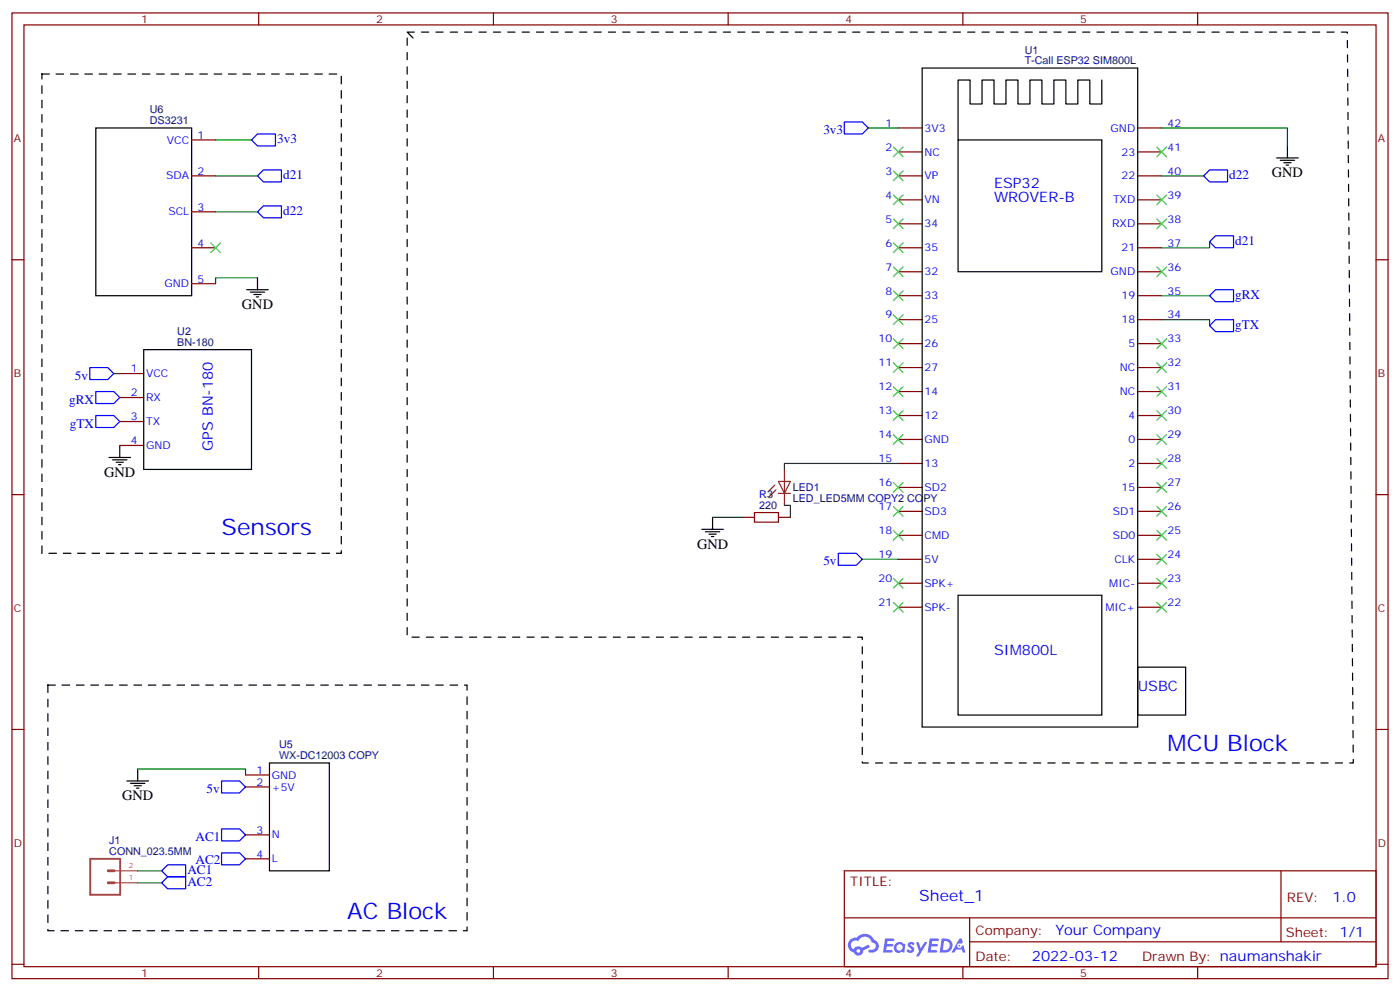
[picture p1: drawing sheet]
<svg xmlns="http://www.w3.org/2000/svg" width="412mm" height="292mm" viewBox="0 0 412 292" stroke-linecap="round" stroke-linejoin="round" font-family="sans-serif">
<g fill="none" stroke="#870000" stroke-width=".35">
<path d="M3.5 3.8h405.4v284.3h-405.4zM7.1 7.3h398.2v277.3h-398.2zM76.2 3.8v3.5M145.3 3.8v3.5M214.5 3.8v3.5M283.6 3.8v3.5M352.8 3.8v3.5M3.5 76.5h3.6M405.3 76.5h3.6M3.5 145.6h3.6M405.3 145.6h3.6M3.5 214.8h3.6"/>
<path d="M405.3 214.8h3.6M248.7 256.4h156.6v28.2h-156.6zM377.3 256.4v20.9M248.7 270.2h156.5M285.6 277.3h119.6M285.6 270.2v14.2M3.5 283.9h3.6M76.2 284.6v3.5M145.3 284.6v3.5M214.5 284.6v3.5M283.6 284.6v3.5M352.8 284.6v3.5"/>
<path d="M405.3 283.9h3.6"/>
</g>
<g fill="#5487ff">
<path d="M267.7 277.6a1.22 1.22 0 0 1 1.7 .2l-.4 .6a.47 .47 0 0 0-.3-.4 .47 .47 0 0 0-.5 .2l.1 .2a1.14 1.14 0 0 1 .8 1.8 1.14 1.14 0 0 1-1.9 0l-.2-.2 .5-.6 .7 .5a.29 .29 0 0 0 .3-.3 .29 .29 0 0 0-.2-.3 1.04 1.04 0 0 1-.6-1.7z"/>
<path d="M260.7 276.3h2.4l.3 .2-.2 .5-1.8 .1-.1 .8h1.5l.3 .4-.3 .4h-1.6l-.2 1.1h1.7l.2 .3-.2 .3-2.6 .1z"/>
<path d="M273.8 276.3h2.4l.3 .2-.1 .5-1.8 .1-.2 .8h1.6l.3 .4-.4 .4h-1.6l-.1 1.1h1.7l.2 .3-.2 .3-2.6 .1z"/>
<path d="M282.6 276.3h.7l.3 1.3-.6 .3a.69 .69 0 0 0-1 .3 .69 .69 0 0 0 .4 .9 .69 .69 0 0 0 .9-.6l.5-.2 .6 2.2h-.8l-.2-.9h-1.8l-.5 .9h-.8z"/>
<path d="M269.8 277.4h.8l.6 1.8 1.1-1.8h.9l-2.6 4.2h-.8l.9-1.5z"/>
<path d="M277.4 276.3l-.6 4.2h1.3a2.11 2.11 0 0 0 2.5-2.1 2.11 2.11 0 0 0-2.5-2.1zM278.1 277.1a1.39 1.39 0 0 1 1.7 1.4 1.39 1.39 0 0 1-1.8 1.3h-.3z"/>
<path d="M263.7 277.9a1.54 1.54 0 0 0-.1 2.2 1.54 1.54 0 0 0 2.2 .1l.6 .3 .3-2.3-.2-.3h-.4a1.49 1.49 0 0 0-2.4 0zM264 278.9a.94 .94 0 0 1 1.8 0 .94 .94 0 0 1-1.8 0z"/>
<path d="M250.4 276.7a2.18 2.18 0 0 0 1.1 3.7 1.44 1.44 0 0 0 1.6 .9 1.44 1.44 0 0 0 1.2-1.4l2-1.1-.5-.7-1.9 1a1.47 1.47 0 0 0-2.4 .4 1.39 1.39 0 0 1-.7-1.9 1.39 1.39 0 0 1 2-.5 2.12 2.12 0 0 1 2.2-1.3 2.12 2.12 0 0 1 1.9 1.7 1.14 1.14 0 0 1 1.1 1.4 1.14 1.14 0 0 1-1.7 .7 .43 .43 0 0 0-.5 .4 .43 .43 0 0 0 .4 .5 1.98 1.98 0 0 0 2.5-1.2 1.98 1.98 0 0 0-1.2-2.6 3.1 3.1 0 0 0-5.3-.6l-.9 .1zM252.3 280a.55 .55 0 0 1 1.1 0 .55 .55 0 0 1-1.1 0z"/>
<circle cx="282.6" cy="278.4" r=".26"/>
</g>
<g fill="none" stroke="#00f" stroke-width=".35">
<path d="M248.7 35.9h5.3l1.8 1.8-1.8 1.7h-5.3zM74.1 41.2l1.7-1.8h5.3v3.6h-5.3zM75.8 51.8l1.8-1.8h5.3v3.6h-5.3zM354.5 51.8l1.8-1.8h5.3v3.6h-5.3zM75.8 62.4l1.8-1.8h5.3v3.5h-5.3zM358.1 69.4h5.3v3.6h-5.3l-1.8-1.8zM358.1 94.1h5.3v3.5h-5.3l-1.8-1.7zM358.1 85.3h5.3v3.5h-5.3l-1.8-1.7zM26.5 108.2h5.2l1.8 1.8-1.8 1.8h-5.2zM28.2 115.3h5.3l1.8 1.8-1.8 1.7h-5.3zM28.2 122.3h5.3l1.8 1.8-1.8 1.8h-5.3zM246.9 162.9h5.3l1.8 1.8-1.8 1.7h-5.3z"/>
<path d="M65.3 229.9h5.3l1.7 1.8-1.7 1.8h-5.3zM47.6 256.4l1.8-1.8h5.3v3.6h-5.3zM47.6 259.9l1.8-1.7h5.3v3.5h-5.3zM65.3 244.1h5.3l1.7 1.7-1.7 1.8h-5.3zM65.3 251.1h5.3l1.7 1.8-1.7 1.7h-5.3z"/>
</g>
<g fill="none" stroke="#870000" stroke-width=".35">
<path d="M264.6 37.7h7M335.1 37.7h7.1M56.4 51.8h7.1M56.4 41.2h7.1M264.6 44.7h7M264.6 51.8h7M264.6 58.8h7M335.1 44.7h7.1M335.1 51.8h7.1M335.1 58.8h7.1M56.4 73h7.1M56.4 62.4h7.1"/>
<path d="M264.6 65.9h7M264.6 73h7M335.1 65.9h7.1M335.1 73h7.1M56.4 83.5h7.1M264.6 80h7M264.6 87.1h7M264.6 94.1h7M335.1 80h7.1M335.1 87.1h7.1M335.1 94.1h7.1M35.3 110h7"/>
<path d="M35.3 117.1h7M264.6 101.2h7M264.6 108.2h7M264.6 115.3h7M335.1 101.2h7.1M335.1 108.2h7.1M335.1 115.3h7.1M35.3 124.1h7M35.3 131.2h7M264.6 122.3h7M264.6 129.4h7M264.6 136.5h7"/>
<path d="M335.1 122.3h7.1M335.1 129.4h7.1M335.1 136.5h7.1M218.7 152.3h3.5M229.3 152.3h3.5M264.6 143.5h7M264.6 150.6h7M264.6 157.6h7M335.1 143.5h7.1M335.1 150.6h7.1M335.1 157.6h7.1M264.6 164.7h7"/>
<path d="M264.6 171.7h7M264.6 178.8h7M335.1 164.7h7.1M335.1 171.7h7.1M335.1 178.8h7.1M72.3 231.7h7.1M72.3 228.2h7.1M72.3 252.9h7.1M72.3 245.8h7.1"/>
</g>
<g fill="none" stroke="#000" stroke-width=".35">
<path d="M28.2 37.7h28.2v49.4h-28.2zM271.6 20h63.5v194.1h-63.5zM324.6 23.6v7h-3.6v-7h-3.5v7h-3.5v-7h-3.6v7h-3.5v-7h-3.5v7h-3.5v-7h-3.6v7h-3.5v-7h-3.5v7h-3.5v-7h-3.6v17.6M282.2 41.2h42.4v38.8h-42.4zM376.1 46.5h6.3M377.1 47.2h4.3M378.2 47.9h2.1M378.9 48.6h.7M379.2 43v3.5M72.7 85.3h6.3M73.7 86h4.3M74.8 86.7h2.1"/>
<path d="M75.5 87.4h.7M75.8 81.8v3.5M42.3 102.9h31.8v35.3h-31.8zM32.1 134.7h6.4M33.2 135.4h4.2M34.2 136.1h2.1M34.9 136.8h.7M35.3 131.2v3.5M206.7 155.9h6.4M207.8 156.6h4.2M208.8 157.3h2.2M209.5 158h.8"/>
<path d="M209.9 152.3v3.6M282.2 175.3h42.4v35.2h-42.4zM335.1 196.4h14.1v14.1h-14.1zM37.4 229.9h6.3M38.5 230.6h4.2M39.5 231.4h2.1M40.2 232.1h.7M40.6 226.4v3.5M79.4 224.6h17.6v31.8h-17.6z"/>
</g>
<g fill="none" stroke="#008700" stroke-width=".35">
<path d="M255.8 37.7h8.8M342.2 37.7h37v5.3M63.5 51.8h12.3M63.5 41.2h10.6M342.2 51.8h12.3M63.5 62.4h12.3M356.3 71.2v1.8h-14.1M75.8 81.8h-12.3v1.7M342.2 94.1h14.1v1.8M342.2 87.1h14.1M33.5 110h1.8M264.6 136.5h-33.5v1.7"/>
<path d="M209.9 152.3h8.8M231.1 148.8h1.7v3.5M254 164.7h10.6M40.6 226.4h31.7v1.8M40.6 259.9h7M40.6 256.4h7"/>
</g>
<path d="M26.6 252.9h8.8v10.6h-8.8z" fill="none" stroke="#a64a4a" stroke-width=".56"/>
<path d="M31.9 256.4h1.7M31.9 259.9h1.7" fill="none" stroke="#a64a4a" stroke-width=".85"/>
<path d="M33.6 259.9h7M33.6 256.4h7" fill="none" stroke="#a64a4a" stroke-width=".35"/>
<path d="M231.1 138.2v10.6M228.2 142.8l-1.7 1.8M228.6 144.2l-2.1 2.1M229.3 141.7h3.5l-1.7 3.6zM229.3 145.3h3.5" fill="none" stroke="#8c2424" stroke-width=".35"/>
<path d="M222.2 150.9h7.1v2.8h-7.1z" fill="none" stroke="#a10000" stroke-width=".35"/>
<path d="M119.9 9.5h277l1.7 215.1h-144.6v-37h-134.1v-178.1l1.8 1.7M12.3 21.8h88.2v141.1h-88.2zM14.1 201.7h123.5v72.3h-123.5z" fill="none" stroke="#000" stroke-width=".35" stroke-dasharray="2.1 2.1"/>
<g fill="none" stroke="#3c3" stroke-width=".35">
<path d="M263.2 43.3l2.8 2.8M263.2 50.4l2.8 2.8M263.2 57.4l2.8 2.9M266 43.3l-2.8 2.8M266 50.4l-2.8 2.8M266 57.4l-2.8 2.9M340.8 43.3l2.8 2.8M340.8 57.4l2.8 2.9M343.6 43.3l-2.8 2.8M343.6 57.4l-2.8 2.9M62.1 71.5l2.8 2.9M64.9 71.5l-2.8 2.9"/>
<path d="M263.2 64.5l2.8 2.8M263.2 71.5l2.8 2.9M263.2 78.6l2.8 2.8M266 64.5l-2.8 2.8M266 71.5l-2.8 2.9M266 78.6l-2.8 2.8M340.8 78.6l2.8 2.8M340.8 64.5l2.8 2.8M343.6 64.5l-2.8 2.8M343.6 78.6l-2.8 2.8M263.2 85.7l2.8 2.8M263.2 92.7l2.8 2.8"/>
<path d="M263.2 99.8l2.8 2.8M266 85.7l-2.8 2.8M266 92.7l-2.8 2.8M266 99.8l-2.8 2.8M340.8 99.8l2.8 2.8M343.6 99.8l-2.8 2.8M263.2 106.8l2.8 2.8M263.2 113.9l2.8 2.8M266 106.8l-2.8 2.8M266 113.9l-2.8 2.8M340.8 113.9l2.8 2.8M340.8 106.8l2.8 2.8"/>
<path d="M343.6 113.9l-2.8 2.8M343.6 106.8l-2.8 2.8M263.2 120.9l2.8 2.9M263.2 128l2.8 2.8M266 120.9l-2.8 2.9M266 128l-2.8 2.8M340.8 135l2.8 2.9M340.8 128l2.8 2.8M340.8 120.9l2.8 2.9M343.6 135l-2.8 2.9M343.6 128l-2.8 2.8M343.6 120.9l-2.8 2.9"/>
<path d="M263.2 142.1l2.8 2.8M263.2 149.2l2.8 2.8M263.2 156.2l2.8 2.8M266 142.1l-2.8 2.8M266 149.2l-2.8 2.8M266 156.2l-2.8 2.8M340.8 156.2l2.8 2.8M340.8 149.2l2.8 2.8M340.8 142.1l2.8 2.8M343.6 156.2l-2.8 2.8M343.6 149.2l-2.8 2.8M343.6 142.1l-2.8 2.8"/>
<path d="M263.2 170.3l2.8 2.8M263.2 177.4l2.8 2.8M266 170.3l-2.8 2.8M266 177.4l-2.8 2.8M340.8 177.4l2.8 2.8M340.8 170.3l2.8 2.8M340.8 163.3l2.8 2.8M343.6 177.4l-2.8 2.8M343.6 170.3l-2.8 2.8M343.6 163.3l-2.8 2.8"/>
</g>
<g font-size="6.7" fill="#00f">
<text x="65.3" y="157.6">Sensors</text>
<text x="344" y="221.1">MCU Block</text>
<text x="102.3" y="270.5">AC Block</text>
</g>
<text font-size="4.6" fill="#00f" x="270.8" y="265.4">Sheet_1</text>
<g font-size="4.2">
<text x="374.6" y="52.1">GND</text>
<text x="71.3" y="90.9">GND</text>
<text x="30.7" y="140.3">GND</text>
<text x="205.3" y="161.5">GND</text>
<text x="36" y="235.6">GND</text>
</g>
<g font-size="4.2" fill="#00f">
<text x="292.8" y="55.3">ESP32</text>
<text x="292.8" y="59.5">WROVER-B</text>
<text x="62.7" y="132.7" transform="rotate(-90 62.7 132.7)">GPS BN-180</text>
<text x="292.8" y="192.9">SIM800L</text>
<text x="335.1" y="203.5">USBC</text>
<text x="392.5" y="265.7">1.0</text>
<text x="310.9" y="275.2">Your Company</text>
<text x="304" y="283">2022-03-12</text>
</g>
<g font-size="3.9" fill="#00f">
<text x="242.5" y="39.4">3v3</text>
<text x="81.7" y="42.2">3v3</text>
<text x="83.4" y="52.7">d21</text>
<text x="362.1" y="52.7">d22</text>
<text x="83.4" y="63.2">d22</text>
<text x="363.9" y="72.1">d21</text>
<text x="363.8" y="87.9">gRX</text>
<text x="363.8" y="96.8">gTX</text>
<text x="22" y="111.8">5v</text>
<text x="20.4" y="118.8">gRX</text>
<text x="20.6" y="125.9">gTX</text>
<text x="242.5" y="166.4">5v</text>
<text x="60.9" y="233.5">5v</text>
<text x="57.6" y="247.5">AC1</text>
<text x="55.2" y="257.3">AC1</text>
<text x="57.6" y="254.5">AC2</text>
<text x="55.2" y="260.8">AC2</text>
</g>
<g font-size="3.9" fill="#800">
<text x="250.5" y="261">TITLE:</text>
<text x="379.1" y="265.7">REV:</text>
<text x="287.4" y="275.2">Company:</text>
<text x="378.7" y="275.8">Sheet: 1/1</text>
<text x="287.4" y="282.9">Date:</text>
<text x="336.4" y="282.9">Drawn By: naumanshakir</text>
</g>
<g font-size="3.2" fill="#800">
<text x="41.6" y="6.8">1</text>
<text x="110.8" y="6.8">2</text>
<text x="179.9" y="6.8">3</text>
<text x="249.1" y="6.8">4</text>
<text x="318.2" y="6.8">5</text>
<text x="4.1" y="41.9">A</text>
<text x="405.9" y="41.9">A</text>
<text x="4.1" y="111.1">B</text>
<text x="405.9" y="111.1">B</text>
<text x="4.1" y="180.2">C</text>
<text x="405.9" y="180.2">C</text>
<text x="4.1" y="249.3">D</text>
<text x="405.9" y="249.3">D</text>
<text x="41.6" y="287.6">1</text>
<text x="110.8" y="287.6">2</text>
<text x="179.9" y="287.6">3</text>
<text x="249.1" y="287.6">4</text>
<text x="318.2" y="287.6">5</text>
</g>
<g font-size="3.2" fill="#000080">
<text x="301.8" y="15.8">U1</text>
<text x="301.8" y="19">T-Call ESP32 SIM800L</text>
<text x="44.1" y="33.3">U6</text>
<text x="44.1" y="36.5">DS3231</text>
<text x="52.2" y="101.9">BN-180</text>
<text x="52.2" y="98.7">U2</text>
<text x="223.7" y="149.9">220</text>
<text x="223.7" y="146.6">R3</text>
<text x="233.5" y="147.8">LED_LED5MM COPY2 COPY</text>
<text x="233.5" y="144.7">LED1</text>
<text x="82.2" y="220.3">U5</text>
<text x="82.2" y="223.5">WX-DC12003 COPY</text>
<text x="32.2" y="251.8">CONN_023.5MM</text>
<text x="32.2" y="248.6">J1</text>
</g>
<g font-size="3.2" fill="#00f">
<text x="58.2" y="40.9">1</text>
<text x="260.8" y="37.3">1</text>
<text x="272.3" y="38.7">3V3</text>
<text x="327.2" y="38.7">GND</text>
<text x="344" y="37.3">42</text>
<text x="49.1" y="42.3">VCC</text>
<text x="260.8" y="44.4">2</text>
<text x="272.3" y="45.8">NC</text>
<text x="330.4" y="45.8">23</text>
<text x="344" y="44.4">41</text>
<text x="49" y="52.8">SDA</text>
<text x="58.2" y="51.4">2</text>
<text x="260.8" y="51.4">3</text>
<text x="272.3" y="52.8">VP</text>
<text x="330.4" y="52.8">22</text>
<text x="344" y="51.4">40</text>
<text x="260.8" y="58.5">4</text>
<text x="272.3" y="59.9">VN</text>
<text x="327.9" y="59.9">TXD</text>
<text x="344" y="58.5">39</text>
<text x="49.6" y="63.4">SCL</text>
<text x="58.2" y="62">3</text>
<text x="260.8" y="65.5">5</text>
<text x="344" y="65.5">38</text>
<text x="272.3" y="67">34</text>
<text x="327.6" y="67">RXD</text>
<text x="58.2" y="72.6">4</text>
<text x="260.8" y="72.6">6</text>
<text x="272.3" y="74">35</text>
<text x="330.4" y="74">21</text>
<text x="344" y="72.6">37</text>
<text x="58.2" y="83.2">5</text>
<text x="260.8" y="79.7">7</text>
<text x="272.3" y="81.1">32</text>
<text x="327.2" y="81.1">GND</text>
<text x="344" y="79.7">36</text>
<text x="48.5" y="84.6">GND</text>
<text x="260.8" y="86.7">8</text>
<text x="272.3" y="88.1">33</text>
<text x="330.4" y="88.1">19</text>
<text x="344" y="86.7">35</text>
<text x="260.8" y="93.8">9</text>
<text x="272.3" y="95.2">25</text>
<text x="330.4" y="95.2">18</text>
<text x="344" y="93.8">34</text>
<text x="258.8" y="100.8">10</text>
<text x="344" y="100.8">33</text>
<text x="258.8" y="107.9">11</text>
<text x="272.3" y="102.2">26</text>
<text x="332.4" y="102.2">5</text>
<text x="344" y="107.9">32</text>
<text x="38.6" y="109.6">1</text>
<text x="43" y="111.1">VCC</text>
<text x="272.3" y="109.3">27</text>
<text x="329.8" y="109.3">NC</text>
<text x="38.6" y="116.7">2</text>
<text x="43" y="118.1">RX</text>
<text x="258.8" y="114.9">12</text>
<text x="272.3" y="116.3">14</text>
<text x="329.8" y="116.3">NC</text>
<text x="344" y="114.9">31</text>
<text x="38.6" y="123.8">3</text>
<text x="43" y="125.2">TX</text>
<text x="258.8" y="122">13</text>
<text x="272.3" y="123.4">12</text>
<text x="332.4" y="123.4">4</text>
<text x="344" y="122">30</text>
<text x="38.6" y="130.8">4</text>
<text x="258.8" y="129">14</text>
<text x="272.3" y="130.5">GND</text>
<text x="332.4" y="130.5">0</text>
<text x="344" y="129">29</text>
<text x="43" y="132.2">GND</text>
<text x="258.8" y="136.1">15</text>
<text x="272.3" y="137.5">13</text>
<text x="332.4" y="137.5">2</text>
<text x="344" y="136.1">28</text>
<text x="258.8" y="143.2">16</text>
<text x="344" y="143.2">27</text>
<text x="272.3" y="144.6">SD2</text>
<text x="330.4" y="144.6">15</text>
<text x="258.8" y="150.2">17</text>
<text x="272.3" y="151.6">SD3</text>
<text x="327.8" y="151.6">SD1</text>
<text x="344" y="150.2">26</text>
<text x="258.8" y="157.3">18</text>
<text x="272.3" y="158.7">CMD</text>
<text x="327.8" y="158.7">SD0</text>
<text x="344" y="157.3">25</text>
<text x="258.8" y="164.3">19</text>
<text x="272.3" y="165.7">5V</text>
<text x="328.3" y="165.7">CLK</text>
<text x="344" y="164.3">24</text>
<text x="258.8" y="171.4">20</text>
<text x="272.3" y="172.8">SPK+</text>
<text x="326.8" y="172.8">MIC-</text>
<text x="344" y="171.4">23</text>
<text x="258.8" y="178.4">21</text>
<text x="272.3" y="179.8">SPK-</text>
<text x="325.6" y="179.8">MIC+</text>
<text x="344" y="178.4">22</text>
<text x="75.6" y="227.8">1</text>
<text x="75.6" y="231.4">2</text>
<text x="80.1" y="232.8">+5V</text>
<text x="80.1" y="229.2">GND</text>
<text x="75.6" y="245.5">3</text>
<text x="80.1" y="246.9">N</text>
<text x="75.6" y="252.5">4</text>
<text x="80.1" y="253.9">L</text>
</g>
<g font-size="2.1" fill="#a54b4b">
<text x="37.9" y="255.7">2</text>
<text x="37.9" y="259.2">1</text>
</g>
</svg>
